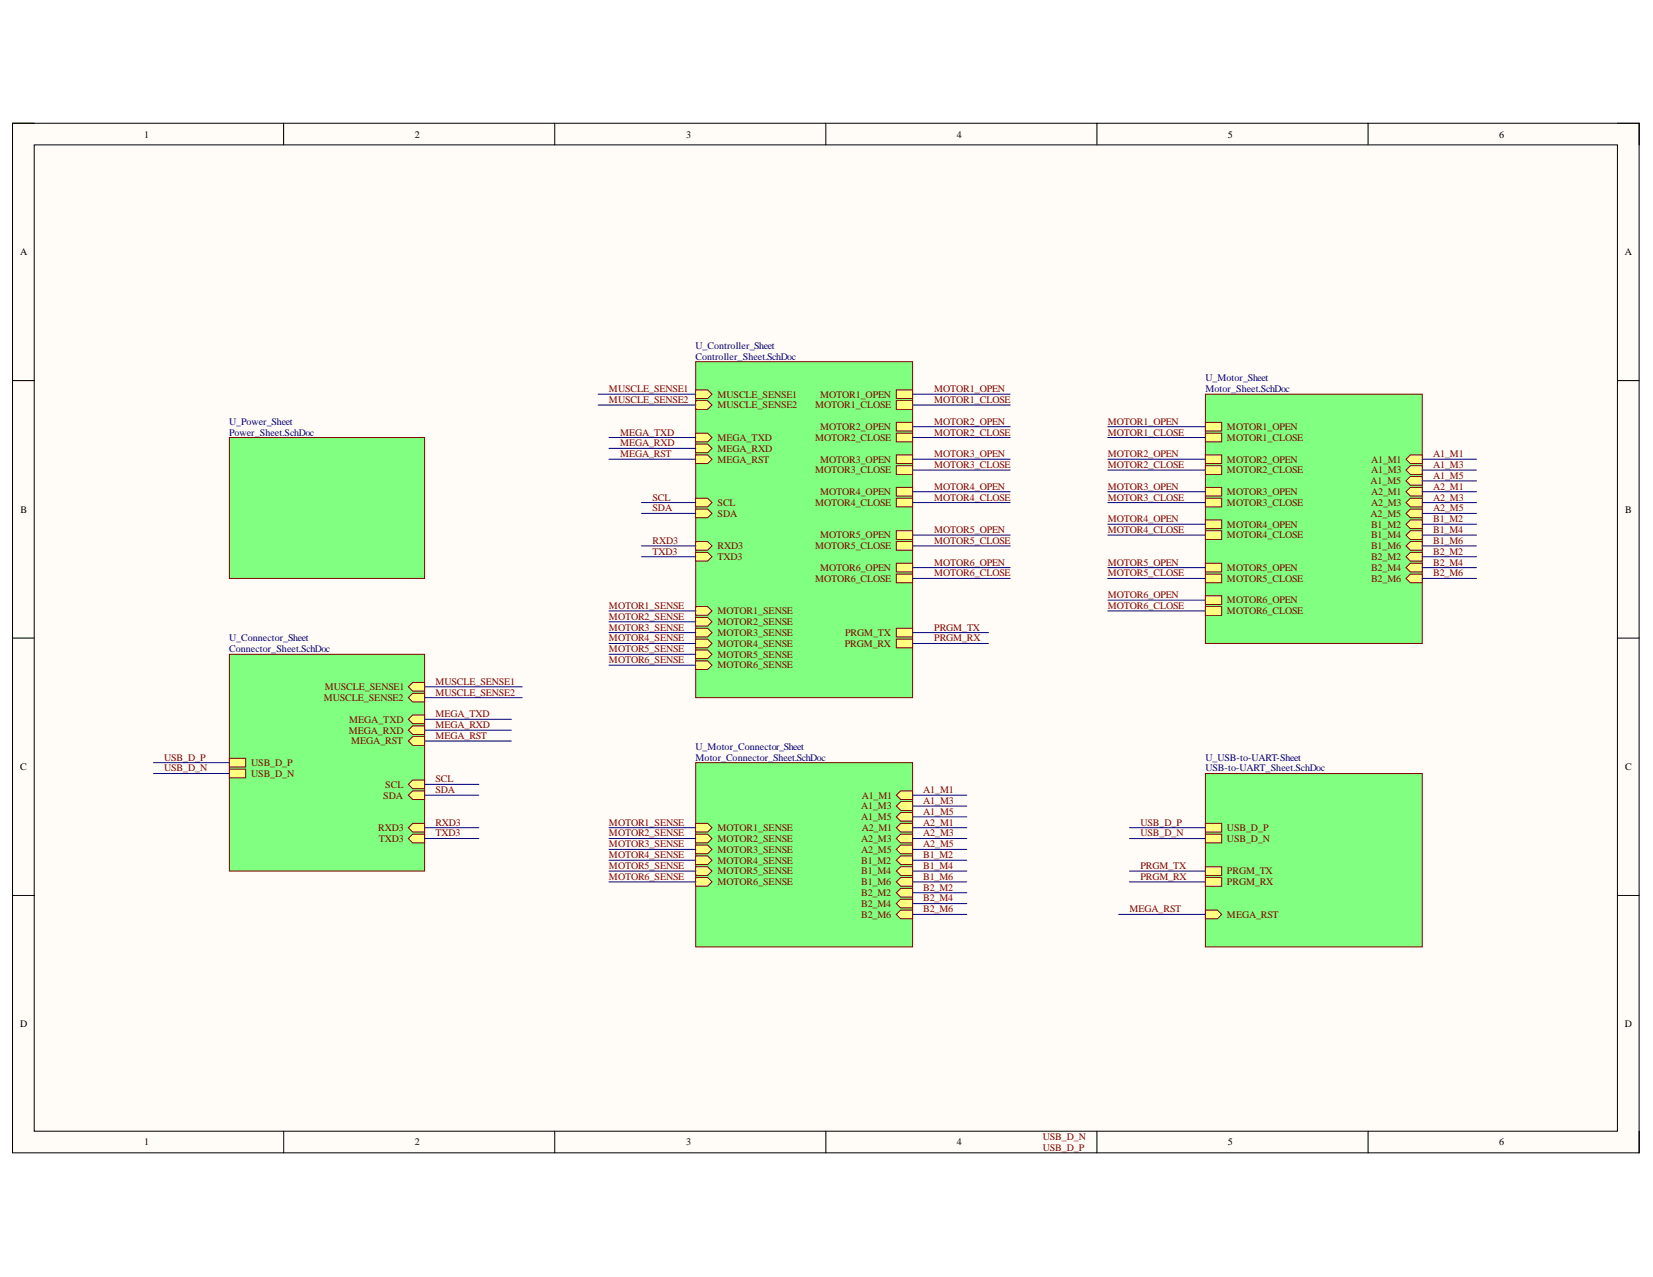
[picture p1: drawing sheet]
<svg xmlns="http://www.w3.org/2000/svg" width="279mm" height="216mm" viewBox="0 0 279 216" stroke-linecap="round" stroke-linejoin="round" font-family="sans-serif">
<path d="M2.1 20.8h275v174.1h-275z" fill-rule="evenodd" fill="#fffcf8"/>
<path d="M2.1 20.8h275v174.1h-275z" fill="none" stroke="#000" stroke-width=".17"/>
<path d="M5.8 24.5h267.6v166.8h-267.6z" fill-rule="evenodd" fill="#fffcf8"/>
<g fill="none" stroke="#000" stroke-width=".17">
<path d="M2.1 20.8h3.7M5.8 24.5h267.6v166.8h-267.6zM47.9 20.8v3.7M93.8 20.8v3.7M139.6 20.8v3.7M185.4 20.8v3.7M231.2 20.8v3.7M273.4 20.8h3.7v3.7M2.1 64.4h3.7M273.4 64.4h3.7M2.1 107.9h3.7M273.4 107.9h3.7"/>
<path d="M2.1 151.4h3.7M273.4 151.4h3.7M47.9 191.3v3.6M93.8 191.3v3.6M139.6 191.3v3.6M185.4 191.3v3.6M231.2 191.3v3.6M277.1 191.3v3.6"/>
</g>
<path d="M38.8 74h33v23.8h-33z" fill-rule="evenodd" fill="#80ff80"/>
<path d="M38.8 74h33v23.8h-33z" fill="none" stroke="#800000" stroke-width=".17"/>
<path d="M38.8 110.6h33v36.7h-33z" fill-rule="evenodd" fill="#80ff80"/>
<path d="M38.8 110.6h33v36.7h-33z" fill="none" stroke="#800000" stroke-width=".17"/>
<path d="M69 116.1l.8-.7h2v1.5h-2z" fill-rule="evenodd" fill="#ffff80"/>
<path d="M69 116.1l.8-.7h2v1.5h-2z" fill="none" stroke="#800000" stroke-width=".17"/>
<path d="M69 132.6l.8-.7h2v1.4h-2z" fill-rule="evenodd" fill="#ffff80"/>
<path d="M69 132.6l.8-.7h2v1.4h-2z" fill="none" stroke="#800000" stroke-width=".17"/>
<path d="M69 134.4l.8-.7h2v1.5h-2z" fill-rule="evenodd" fill="#ffff80"/>
<path d="M69 134.4l.8-.7h2v1.5h-2z" fill="none" stroke="#800000" stroke-width=".17"/>
<path d="M69 118l.8-.8h2v1.5h-2z" fill-rule="evenodd" fill="#ffff80"/>
<path d="M69 118l.8-.8h2v1.5h-2z" fill="none" stroke="#800000" stroke-width=".17"/>
<path d="M69 139.9l.8-.7h2v1.5h-2z" fill-rule="evenodd" fill="#ffff80"/>
<path d="M69 139.9l.8-.7h2v1.5h-2z" fill="none" stroke="#800000" stroke-width=".17"/>
<path d="M69 141.8l.8-.8h2v1.5h-2z" fill-rule="evenodd" fill="#ffff80"/>
<path d="M69 141.8l.8-.8h2v1.5h-2z" fill="none" stroke="#800000" stroke-width=".17"/>
<path d="M69 121.6l.8-.7h2v1.4h-2z" fill-rule="evenodd" fill="#ffff80"/>
<path d="M69 121.6l.8-.7h2v1.4h-2z" fill="none" stroke="#800000" stroke-width=".17"/>
<path d="M69 123.4l.8-.7h2v1.5h-2z" fill-rule="evenodd" fill="#ffff80"/>
<path d="M69 123.4l.8-.7h2v1.5h-2z" fill="none" stroke="#800000" stroke-width=".17"/>
<path d="M69 125.3l.8-.8h2v1.5h-2z" fill-rule="evenodd" fill="#ffff80"/>
<path d="M69 125.3l.8-.8h2v1.5h-2z" fill="none" stroke="#800000" stroke-width=".17"/>
<path d="M38.8 128.2h2.7v1.5h-2.7z" fill-rule="evenodd" fill="#ffff80"/>
<path d="M38.8 128.2h2.7v1.5h-2.7z" fill="none" stroke="#800000" stroke-width=".17"/>
<path d="M38.8 130h2.7v1.5h-2.7z" fill-rule="evenodd" fill="#ffff80"/>
<path d="M38.8 130h2.7v1.5h-2.7z" fill="none" stroke="#800000" stroke-width=".17"/>
<path d="M117.6 128.9h36.6v31.2h-36.6z" fill-rule="evenodd" fill="#80ff80"/>
<path d="M117.6 128.9h36.6v31.2h-36.6z" fill="none" stroke="#800000" stroke-width=".17"/>
<path d="M117.6 139.2h2l.7 .7-.7 .8h-2z" fill-rule="evenodd" fill="#ffff80"/>
<path d="M117.6 139.2h2l.7 .7-.7 .8h-2z" fill="none" stroke="#800000" stroke-width=".17"/>
<path d="M117.6 141h2l.7 .8-.7 .7h-2z" fill-rule="evenodd" fill="#ffff80"/>
<path d="M117.6 141h2l.7 .8-.7 .7h-2z" fill="none" stroke="#800000" stroke-width=".17"/>
<path d="M117.6 142.9h2l.7 .7-.7 .7h-2z" fill-rule="evenodd" fill="#ffff80"/>
<path d="M117.6 142.9h2l.7 .7-.7 .7h-2z" fill="none" stroke="#800000" stroke-width=".17"/>
<path d="M117.6 144.7h2l.7 .7-.7 .8h-2z" fill-rule="evenodd" fill="#ffff80"/>
<path d="M117.6 144.7h2l.7 .7-.7 .8h-2z" fill="none" stroke="#800000" stroke-width=".17"/>
<path d="M117.6 146.5h2l.7 .8-.7 .7h-2z" fill-rule="evenodd" fill="#ffff80"/>
<path d="M117.6 146.5h2l.7 .8-.7 .7h-2z" fill="none" stroke="#800000" stroke-width=".17"/>
<path d="M117.6 148.4h2l.7 .7-.7 .7h-2z" fill-rule="evenodd" fill="#ffff80"/>
<path d="M117.6 148.4h2l.7 .7-.7 .7h-2z" fill="none" stroke="#800000" stroke-width=".17"/>
<path d="M151.5 149.1l.7-.7h2v1.4h-2z" fill-rule="evenodd" fill="#ffff80"/>
<path d="M151.5 149.1l.7-.7h2v1.4h-2z" fill="none" stroke="#800000" stroke-width=".17"/>
<path d="M151.5 154.6l.7-.7h2v1.4h-2z" fill-rule="evenodd" fill="#ffff80"/>
<path d="M151.5 154.6l.7-.7h2v1.4h-2z" fill="none" stroke="#800000" stroke-width=".17"/>
<path d="M151.5 138.1l.7-.7h2v1.4h-2z" fill-rule="evenodd" fill="#ffff80"/>
<path d="M151.5 138.1l.7-.7h2v1.4h-2z" fill="none" stroke="#800000" stroke-width=".17"/>
<path d="M151.5 143.6l.7-.7h2v1.4h-2z" fill-rule="evenodd" fill="#ffff80"/>
<path d="M151.5 143.6l.7-.7h2v1.4h-2z" fill="none" stroke="#800000" stroke-width=".17"/>
<path d="M151.5 147.3l.7-.8h2v1.5h-2z" fill-rule="evenodd" fill="#ffff80"/>
<path d="M151.5 147.3l.7-.8h2v1.5h-2z" fill="none" stroke="#800000" stroke-width=".17"/>
<path d="M151.5 152.8l.7-.8h2v1.5h-2z" fill-rule="evenodd" fill="#ffff80"/>
<path d="M151.5 152.8l.7-.8h2v1.5h-2z" fill="none" stroke="#800000" stroke-width=".17"/>
<path d="M151.5 141.8l.7-.8h2v1.5h-2z" fill-rule="evenodd" fill="#ffff80"/>
<path d="M151.5 141.8l.7-.8h2v1.5h-2z" fill="none" stroke="#800000" stroke-width=".17"/>
<path d="M151.5 136.3l.7-.8h2v1.5h-2z" fill-rule="evenodd" fill="#ffff80"/>
<path d="M151.5 136.3l.7-.8h2v1.5h-2z" fill="none" stroke="#800000" stroke-width=".17"/>
<path d="M151.5 150.9l.7-.7h2v1.5h-2z" fill-rule="evenodd" fill="#ffff80"/>
<path d="M151.5 150.9l.7-.7h2v1.5h-2z" fill="none" stroke="#800000" stroke-width=".17"/>
<path d="M151.5 145.4l.7-.7h2v1.5h-2z" fill-rule="evenodd" fill="#ffff80"/>
<path d="M151.5 145.4l.7-.7h2v1.5h-2z" fill="none" stroke="#800000" stroke-width=".17"/>
<path d="M151.5 139.9l.7-.7h2v1.5h-2z" fill-rule="evenodd" fill="#ffff80"/>
<path d="M151.5 139.9l.7-.7h2v1.5h-2z" fill="none" stroke="#800000" stroke-width=".17"/>
<path d="M151.5 134.4l.7-.7h2v1.5h-2z" fill-rule="evenodd" fill="#ffff80"/>
<path d="M151.5 134.4l.7-.7h2v1.5h-2z" fill="none" stroke="#800000" stroke-width=".17"/>
<path d="M117.6 61.1h36.6v56.9h-36.6z" fill-rule="evenodd" fill="#80ff80"/>
<path d="M117.6 61.1h36.6v56.9h-36.6z" fill="none" stroke="#800000" stroke-width=".17"/>
<path d="M117.6 102.6h2l.7 .7-.7 .7h-2z" fill-rule="evenodd" fill="#ffff80"/>
<path d="M117.6 102.6h2l.7 .7-.7 .7h-2z" fill="none" stroke="#800000" stroke-width=".17"/>
<path d="M117.6 104.4h2l.7 .7-.7 .8h-2z" fill-rule="evenodd" fill="#ffff80"/>
<path d="M117.6 104.4h2l.7 .7-.7 .8h-2z" fill="none" stroke="#800000" stroke-width=".17"/>
<path d="M117.6 106.2h2l.7 .8-.7 .7h-2z" fill-rule="evenodd" fill="#ffff80"/>
<path d="M117.6 106.2h2l.7 .8-.7 .7h-2z" fill="none" stroke="#800000" stroke-width=".17"/>
<path d="M117.6 108.1h2l.7 .7-.7 .7h-2z" fill-rule="evenodd" fill="#ffff80"/>
<path d="M117.6 108.1h2l.7 .7-.7 .7h-2z" fill="none" stroke="#800000" stroke-width=".17"/>
<path d="M117.6 109.9h2l.7 .7-.7 .8h-2z" fill-rule="evenodd" fill="#ffff80"/>
<path d="M117.6 109.9h2l.7 .7-.7 .8h-2z" fill="none" stroke="#800000" stroke-width=".17"/>
<path d="M117.6 111.7h2l.7 .8-.7 .7h-2z" fill-rule="evenodd" fill="#ffff80"/>
<path d="M117.6 111.7h2l.7 .8-.7 .7h-2z" fill="none" stroke="#800000" stroke-width=".17"/>
<path d="M151.5 89.7h2.7v1.5h-2.7z" fill-rule="evenodd" fill="#ffff80"/>
<path d="M151.5 89.7h2.7v1.5h-2.7z" fill="none" stroke="#800000" stroke-width=".17"/>
<path d="M151.5 91.6h2.7v1.4h-2.7z" fill-rule="evenodd" fill="#ffff80"/>
<path d="M151.5 91.6h2.7v1.4h-2.7z" fill="none" stroke="#800000" stroke-width=".17"/>
<path d="M151.5 95.2h2.7v1.5h-2.7z" fill-rule="evenodd" fill="#ffff80"/>
<path d="M151.5 95.2h2.7v1.5h-2.7z" fill="none" stroke="#800000" stroke-width=".17"/>
<path d="M151.5 97.1h2.7v1.4h-2.7z" fill-rule="evenodd" fill="#ffff80"/>
<path d="M151.5 97.1h2.7v1.4h-2.7z" fill="none" stroke="#800000" stroke-width=".17"/>
<path d="M151.5 65.9h2.7v1.5h-2.7z" fill-rule="evenodd" fill="#ffff80"/>
<path d="M151.5 65.9h2.7v1.5h-2.7z" fill="none" stroke="#800000" stroke-width=".17"/>
<path d="M151.5 67.7h2.7v1.5h-2.7z" fill-rule="evenodd" fill="#ffff80"/>
<path d="M151.5 67.7h2.7v1.5h-2.7z" fill="none" stroke="#800000" stroke-width=".17"/>
<path d="M151.5 71.4h2.7v1.5h-2.7z" fill-rule="evenodd" fill="#ffff80"/>
<path d="M151.5 71.4h2.7v1.5h-2.7z" fill="none" stroke="#800000" stroke-width=".17"/>
<path d="M151.5 73.2h2.7v1.5h-2.7z" fill-rule="evenodd" fill="#ffff80"/>
<path d="M151.5 73.2h2.7v1.5h-2.7z" fill="none" stroke="#800000" stroke-width=".17"/>
<path d="M151.5 76.9h2.7v1.5h-2.7z" fill-rule="evenodd" fill="#ffff80"/>
<path d="M151.5 76.9h2.7v1.5h-2.7z" fill="none" stroke="#800000" stroke-width=".17"/>
<path d="M151.5 78.7h2.7v1.5h-2.7z" fill-rule="evenodd" fill="#ffff80"/>
<path d="M151.5 78.7h2.7v1.5h-2.7z" fill="none" stroke="#800000" stroke-width=".17"/>
<path d="M151.5 82.4h2.7v1.5h-2.7z" fill-rule="evenodd" fill="#ffff80"/>
<path d="M151.5 82.4h2.7v1.5h-2.7z" fill="none" stroke="#800000" stroke-width=".17"/>
<path d="M151.5 84.2h2.7v1.5h-2.7z" fill-rule="evenodd" fill="#ffff80"/>
<path d="M151.5 84.2h2.7v1.5h-2.7z" fill="none" stroke="#800000" stroke-width=".17"/>
<path d="M117.6 84.2h2l.7 .8-.7 .7h-2z" fill-rule="evenodd" fill="#ffff80"/>
<path d="M117.6 84.2h2l.7 .8-.7 .7h-2z" fill="none" stroke="#800000" stroke-width=".17"/>
<path d="M117.6 86.1h2l.7 .7-.7 .7h-2z" fill-rule="evenodd" fill="#ffff80"/>
<path d="M117.6 86.1h2l.7 .7-.7 .7h-2z" fill="none" stroke="#800000" stroke-width=".17"/>
<path d="M117.6 91.6h2l.7 .7-.7 .7h-2z" fill-rule="evenodd" fill="#ffff80"/>
<path d="M117.6 91.6h2l.7 .7-.7 .7h-2z" fill="none" stroke="#800000" stroke-width=".17"/>
<path d="M117.6 93.4h2l.7 .7-.7 .8h-2z" fill-rule="evenodd" fill="#ffff80"/>
<path d="M117.6 93.4h2l.7 .7-.7 .8h-2z" fill="none" stroke="#800000" stroke-width=".17"/>
<path d="M117.6 73.2h2l.7 .8-.7 .7h-2z" fill-rule="evenodd" fill="#ffff80"/>
<path d="M117.6 73.2h2l.7 .8-.7 .7h-2z" fill="none" stroke="#800000" stroke-width=".17"/>
<path d="M117.6 75.1h2l.7 .7-.7 .7h-2z" fill-rule="evenodd" fill="#ffff80"/>
<path d="M117.6 75.1h2l.7 .7-.7 .7h-2z" fill="none" stroke="#800000" stroke-width=".17"/>
<path d="M117.6 76.9h2l.7 .7-.7 .8h-2z" fill-rule="evenodd" fill="#ffff80"/>
<path d="M117.6 76.9h2l.7 .7-.7 .8h-2z" fill="none" stroke="#800000" stroke-width=".17"/>
<path d="M117.6 65.9h2l.7 .7-.7 .8h-2z" fill-rule="evenodd" fill="#ffff80"/>
<path d="M117.6 65.9h2l.7 .7-.7 .8h-2z" fill="none" stroke="#800000" stroke-width=".17"/>
<path d="M117.6 67.7h2l.7 .8-.7 .7h-2z" fill-rule="evenodd" fill="#ffff80"/>
<path d="M117.6 67.7h2l.7 .8-.7 .7h-2z" fill="none" stroke="#800000" stroke-width=".17"/>
<path d="M151.5 108.1h2.7v1.4h-2.7z" fill-rule="evenodd" fill="#ffff80"/>
<path d="M151.5 108.1h2.7v1.4h-2.7z" fill="none" stroke="#800000" stroke-width=".17"/>
<path d="M151.5 106.2h2.7v1.5h-2.7z" fill-rule="evenodd" fill="#ffff80"/>
<path d="M151.5 106.2h2.7v1.5h-2.7z" fill="none" stroke="#800000" stroke-width=".17"/>
<path d="M203.7 66.6h36.7v42.2h-36.7z" fill-rule="evenodd" fill="#80ff80"/>
<path d="M203.7 66.6h36.7v42.2h-36.7z" fill="none" stroke="#800000" stroke-width=".17"/>
<path d="M237.7 97.8l.7-.7h2v1.4h-2z" fill-rule="evenodd" fill="#ffff80"/>
<path d="M237.7 97.8l.7-.7h2v1.4h-2z" fill="none" stroke="#800000" stroke-width=".17"/>
<path d="M237.7 92.3l.7-.7h2v1.4h-2z" fill-rule="evenodd" fill="#ffff80"/>
<path d="M237.7 92.3l.7-.7h2v1.4h-2z" fill="none" stroke="#800000" stroke-width=".17"/>
<path d="M237.7 86.8l.7-.7h2v1.4h-2z" fill-rule="evenodd" fill="#ffff80"/>
<path d="M237.7 86.8l.7-.7h2v1.4h-2z" fill="none" stroke="#800000" stroke-width=".17"/>
<path d="M238.4 80.6h2v1.4h-2l-.7-.7z" fill-rule="evenodd" fill="#ffff80"/>
<path d="M238.4 80.6h2v1.4h-2l-.7-.7z" fill="none" stroke="#800000" stroke-width=".17"/>
<path d="M238.4 95.2h2v1.5h-2l-.7-.7z" fill-rule="evenodd" fill="#ffff80"/>
<path d="M238.4 95.2h2v1.5h-2l-.7-.7z" fill="none" stroke="#800000" stroke-width=".17"/>
<path d="M238.4 89.7h2v1.5h-2l-.7-.7z" fill-rule="evenodd" fill="#ffff80"/>
<path d="M238.4 89.7h2v1.5h-2l-.7-.7z" fill="none" stroke="#800000" stroke-width=".17"/>
<path d="M238.4 84.2h2v1.5h-2l-.7-.7z" fill-rule="evenodd" fill="#ffff80"/>
<path d="M238.4 84.2h2v1.5h-2l-.7-.7z" fill="none" stroke="#800000" stroke-width=".17"/>
<path d="M237.7 79.5l.7-.8h2v1.5h-2z" fill-rule="evenodd" fill="#ffff80"/>
<path d="M237.7 79.5l.7-.8h2v1.5h-2z" fill="none" stroke="#800000" stroke-width=".17"/>
<path d="M237.7 94.1l.7-.7h2v1.5h-2z" fill-rule="evenodd" fill="#ffff80"/>
<path d="M237.7 94.1l.7-.7h2v1.5h-2z" fill="none" stroke="#800000" stroke-width=".17"/>
<path d="M237.7 88.6l.7-.7h2v1.5h-2z" fill-rule="evenodd" fill="#ffff80"/>
<path d="M237.7 88.6l.7-.7h2v1.5h-2z" fill="none" stroke="#800000" stroke-width=".17"/>
<path d="M237.7 83.1l.7-.7h2v1.5h-2z" fill-rule="evenodd" fill="#ffff80"/>
<path d="M237.7 83.1l.7-.7h2v1.5h-2z" fill="none" stroke="#800000" stroke-width=".17"/>
<path d="M237.7 77.6l.7-.7h2v1.5h-2z" fill-rule="evenodd" fill="#ffff80"/>
<path d="M237.7 77.6l.7-.7h2v1.5h-2z" fill="none" stroke="#800000" stroke-width=".17"/>
<path d="M203.7 102.6h2.8v1.4h-2.8z" fill-rule="evenodd" fill="#ffff80"/>
<path d="M203.7 102.6h2.8v1.4h-2.8z" fill="none" stroke="#800000" stroke-width=".17"/>
<path d="M203.7 78.7h2.8v1.5h-2.8z" fill-rule="evenodd" fill="#ffff80"/>
<path d="M203.7 78.7h2.8v1.5h-2.8z" fill="none" stroke="#800000" stroke-width=".17"/>
<path d="M203.7 76.9h2.8v1.5h-2.8z" fill-rule="evenodd" fill="#ffff80"/>
<path d="M203.7 76.9h2.8v1.5h-2.8z" fill="none" stroke="#800000" stroke-width=".17"/>
<path d="M203.7 87.9h2.8v1.5h-2.8z" fill-rule="evenodd" fill="#ffff80"/>
<path d="M203.7 87.9h2.8v1.5h-2.8z" fill="none" stroke="#800000" stroke-width=".17"/>
<path d="M203.7 97.1h2.8v1.4h-2.8z" fill-rule="evenodd" fill="#ffff80"/>
<path d="M203.7 97.1h2.8v1.4h-2.8z" fill="none" stroke="#800000" stroke-width=".17"/>
<path d="M203.7 82.4h2.8v1.5h-2.8z" fill-rule="evenodd" fill="#ffff80"/>
<path d="M203.7 82.4h2.8v1.5h-2.8z" fill="none" stroke="#800000" stroke-width=".17"/>
<path d="M203.7 71.4h2.8v1.5h-2.8z" fill-rule="evenodd" fill="#ffff80"/>
<path d="M203.7 71.4h2.8v1.5h-2.8z" fill="none" stroke="#800000" stroke-width=".17"/>
<path d="M203.7 89.7h2.8v1.5h-2.8z" fill-rule="evenodd" fill="#ffff80"/>
<path d="M203.7 89.7h2.8v1.5h-2.8z" fill="none" stroke="#800000" stroke-width=".17"/>
<path d="M203.7 84.2h2.8v1.5h-2.8z" fill-rule="evenodd" fill="#ffff80"/>
<path d="M203.7 84.2h2.8v1.5h-2.8z" fill="none" stroke="#800000" stroke-width=".17"/>
<path d="M203.7 100.7h2.8v1.5h-2.8z" fill-rule="evenodd" fill="#ffff80"/>
<path d="M203.7 100.7h2.8v1.5h-2.8z" fill="none" stroke="#800000" stroke-width=".17"/>
<path d="M203.7 73.2h2.8v1.5h-2.8z" fill-rule="evenodd" fill="#ffff80"/>
<path d="M203.7 73.2h2.8v1.5h-2.8z" fill="none" stroke="#800000" stroke-width=".17"/>
<path d="M203.7 95.2h2.8v1.5h-2.8z" fill-rule="evenodd" fill="#ffff80"/>
<path d="M203.7 95.2h2.8v1.5h-2.8z" fill="none" stroke="#800000" stroke-width=".17"/>
<path d="M203.7 130.8h36.7v29.3h-36.7z" fill-rule="evenodd" fill="#80ff80"/>
<path d="M203.7 130.8h36.7v29.3h-36.7z" fill="none" stroke="#800000" stroke-width=".17"/>
<path d="M203.7 139.2h2.8v1.5h-2.8z" fill-rule="evenodd" fill="#ffff80"/>
<path d="M203.7 139.2h2.8v1.5h-2.8z" fill="none" stroke="#800000" stroke-width=".17"/>
<path d="M203.7 141h2.8v1.5h-2.8z" fill-rule="evenodd" fill="#ffff80"/>
<path d="M203.7 141h2.8v1.5h-2.8z" fill="none" stroke="#800000" stroke-width=".17"/>
<path d="M203.7 148.4h2.8v1.4h-2.8z" fill-rule="evenodd" fill="#ffff80"/>
<path d="M203.7 148.4h2.8v1.4h-2.8z" fill="none" stroke="#800000" stroke-width=".17"/>
<path d="M203.7 146.5h2.8v1.5h-2.8z" fill-rule="evenodd" fill="#ffff80"/>
<path d="M203.7 146.5h2.8v1.5h-2.8z" fill="none" stroke="#800000" stroke-width=".17"/>
<path d="M203.7 153.9h2.1l.7 .7-.7 .7h-2.1z" fill-rule="evenodd" fill="#ffff80"/>
<path d="M203.7 153.9h2.1l.7 .7-.7 .7h-2.1z" fill="none" stroke="#800000" stroke-width=".17"/>
<g fill="none" stroke="#000080" stroke-width=".17">
<path d="M101.1 66.6h16.5M101.1 68.5h16.5M102.9 74h14.7M102.9 77.6h14.7M102.9 75.8h14.7M154.2 66.6h16.5M154.2 68.5h16.5M154.2 72.1h16.5M154.2 74h16.5M154.2 77.6h16.5M154.2 79.5h16.5M187.2 72.1h16.5"/>
<path d="M187.2 74h16.5M187.2 77.6h16.5M187.2 79.5h16.5M240.4 77.6h9.2M240.4 79.5h9.2M108.4 85h9.2M108.4 92.3h9.2M108.4 86.8h9.2M108.4 94.1h9.2M154.2 83.1h16.5M154.2 85h16.5M154.2 90.5h16.5"/>
<path d="M154.2 92.3h16.5M154.2 96h16.5M154.2 97.8h16.5M187.2 83.1h16.5M187.2 85h16.5M187.2 90.5h16.5M187.2 96h16.5M187.2 97.8h16.5M187.2 88.6h16.5M240.4 83.1h9.2M240.4 85h9.2M240.4 90.5h9.2"/>
<path d="M240.4 92.3h9.2M240.4 96h9.2M240.4 97.8h9.2M240.4 88.6h9.2M240.4 86.8h9.2M240.4 94.1h9.2M240.4 81.3h9.2M71.8 116.1h16.5M71.8 118h16.5M102.9 103.3h14.7M102.9 105.1h14.7M102.9 107h14.7"/>
<path d="M102.9 108.8h14.7M102.9 110.6h14.7M102.9 112.5h14.7M154.2 107h12.9M154.2 108.8h12.9M187.2 103.3h16.5M187.2 101.5h16.5M25.9 128.9h12.9M25.9 130.8h12.9M71.8 139.9h9.1M71.8 132.6h9.1M71.8 134.4h9.1"/>
<path d="M71.8 121.6h14.6M71.8 123.4h14.6M71.8 125.3h14.6M102.9 139.9h14.7M154.2 139.9h9.2M154.2 134.4h9.2M154.2 136.3h9.2M154.2 138.1h9.2M190.9 139.9h12.8M71.8 141.8h9.1M102.9 141.8h14.7M102.9 143.6h14.7"/>
<path d="M102.9 145.4h14.7M102.9 147.3h14.7M102.9 149.1h14.7M154.2 141.8h9.2M154.2 143.6h9.2M154.2 145.4h9.2M154.2 147.3h9.2M154.2 149.1h9.2M154.2 150.9h9.2M154.2 152.8h9.2M154.2 154.6h9.2M189.1 154.6h14.6"/>
<path d="M190.9 141.8h12.8M190.9 147.3h12.8M190.9 149.1h12.8"/>
</g>
<g font-size="1.7">
<text x="24.4" y="23.3">1</text>
<text x="70.1" y="23.3">2</text>
<text x="116" y="23.3">3</text>
<text x="161.7" y="23.3">4</text>
<text x="207.6" y="23.3">5</text>
<text x="253.4" y="23.3">6</text>
<text x="3.4" y="43.1">A</text>
<text x="274.6" y="43.1">A</text>
<text x="3.5" y="86.7">B</text>
<text x="274.7" y="86.7">B</text>
<text x="3.4" y="130.2">C</text>
<text x="274.7" y="130.2">C</text>
<text x="3.4" y="173.7">D</text>
<text x="274.6" y="173.7">D</text>
<text x="24.4" y="193.6">1</text>
<text x="70.1" y="193.6">2</text>
<text x="116" y="193.6">3</text>
<text x="161.7" y="193.6">4</text>
<text x="207.6" y="193.6">5</text>
<text x="253.4" y="193.6">6</text>
</g>
<g font-size="1.7" fill="#000080">
<text x="117.6" y="58.9">U_Controller_Sheet</text>
<text x="117.6" y="60.8">Controller_Sheet.SchDoc</text>
<text x="203.8" y="64.4">U_Motor_Sheet</text>
<text x="38.7" y="71.8">U_Power_Sheet</text>
<text x="203.8" y="66.3">Motor_Sheet.SchDoc</text>
<text x="38.7" y="73.7">Power_Sheet.SchDoc</text>
<text x="38.7" y="108.4">U_Connector_Sheet</text>
<text x="38.7" y="110.3">Connector_Sheet.SchDoc</text>
<text x="117.6" y="126.8">U_Motor_Connector_Sheet</text>
<text x="117.6" y="128.6">Motor_Connector_Sheet.SchDoc</text>
<text x="203.8" y="128.6">U_USB-to-UART-Sheet</text>
<text x="203.8" y="130.4">USB-to-UART_Sheet.SchDoc</text>
</g>
<g font-size="1.7" fill="#800000">
<text x="102.9" y="66.3">MUSCLE_SENSE1</text>
<text x="102.9" y="68.2">MUSCLE_SENSE2</text>
<text x="121.3" y="67.2">MUSCLE_SENSE1</text>
<text x="121.3" y="69">MUSCLE_SENSE2</text>
<text x="137.8" y="69">MOTOR1_CLOSE</text>
<text x="138.6" y="67.2">MOTOR1_OPEN</text>
<text x="157.9" y="66.3">MOTOR1_OPEN</text>
<text x="157.9" y="68.2">MOTOR1_CLOSE</text>
<text x="157.9" y="71.8">MOTOR2_OPEN</text>
<text x="187.3" y="71.8">MOTOR1_OPEN</text>
<text x="104.8" y="73.7">MEGA_TXD</text>
<text x="104.8" y="75.4">MEGA_RXD</text>
<text x="104.8" y="77.3">MEGA_RST</text>
<text x="121.3" y="74.5">MEGA_TXD</text>
<text x="121.3" y="76.4">MEGA_RXD</text>
<text x="137.8" y="74.5">MOTOR2_CLOSE</text>
<text x="138.6" y="72.7">MOTOR2_OPEN</text>
<text x="157.9" y="73.7">MOTOR2_CLOSE</text>
<text x="157.9" y="77.3">MOTOR3_OPEN</text>
<text x="187.3" y="73.7">MOTOR1_CLOSE</text>
<text x="187.3" y="77.3">MOTOR2_OPEN</text>
<text x="207.4" y="72.7">MOTOR1_OPEN</text>
<text x="207.4" y="74.5">MOTOR1_CLOSE</text>
<text x="242.2" y="77.3">A1_M1</text>
<text x="121.3" y="78.2">MEGA_RST</text>
<text x="137.8" y="80">MOTOR3_CLOSE</text>
<text x="138.6" y="78.2">MOTOR3_OPEN</text>
<text x="138.6" y="83.7">MOTOR4_OPEN</text>
<text x="157.9" y="79.2">MOTOR3_CLOSE</text>
<text x="157.9" y="82.8">MOTOR4_OPEN</text>
<text x="187.3" y="79.2">MOTOR2_CLOSE</text>
<text x="187.3" y="82.8">MOTOR3_OPEN</text>
<text x="207.4" y="80">MOTOR2_CLOSE</text>
<text x="207.4" y="78.2">MOTOR2_OPEN</text>
<text x="207.4" y="83.7">MOTOR3_OPEN</text>
<text x="231.7" y="81.9">A1_M5</text>
<text x="231.8" y="80">A1_M3</text>
<text x="231.8" y="83.7">A2_M1</text>
<text x="231.8" y="78.2">A1_M1</text>
<text x="242.2" y="80.9">A1_M5</text>
<text x="242.2" y="79.2">A1_M3</text>
<text x="242.2" y="82.8">A2_M1</text>
<text x="110.3" y="84.6">SCL</text>
<text x="110.3" y="86.4">SDA</text>
<text x="121.3" y="85.5">SCL</text>
<text x="121.3" y="87.4">SDA</text>
<text x="137.8" y="85.5">MOTOR4_CLOSE</text>
<text x="157.9" y="84.6">MOTOR4_CLOSE</text>
<text x="187.3" y="84.6">MOTOR3_CLOSE</text>
<text x="187.3" y="88.3">MOTOR4_OPEN</text>
<text x="207.4" y="89.2">MOTOR4_OPEN</text>
<text x="207.4" y="85.5">MOTOR3_CLOSE</text>
<text x="231.7" y="87.4">A2_M5</text>
<text x="231.8" y="85.5">A2_M3</text>
<text x="231.8" y="89.2">B1_M2</text>
<text x="242.2" y="86.4">A2_M5</text>
<text x="242.2" y="84.6">A2_M3</text>
<text x="242.2" y="88.3">B1_M2</text>
<text x="110.3" y="91.9">RXD3</text>
<text x="110.3" y="93.8">TXD3</text>
<text x="121.3" y="92.8">RXD3</text>
<text x="121.3" y="94.7">TXD3</text>
<text x="137.8" y="92.8">MOTOR5_CLOSE</text>
<text x="138.6" y="91">MOTOR5_OPEN</text>
<text x="157.9" y="90.1">MOTOR5_OPEN</text>
<text x="157.9" y="91.9">MOTOR5_CLOSE</text>
<text x="157.9" y="95.6">MOTOR6_OPEN</text>
<text x="187.3" y="90.1">MOTOR4_CLOSE</text>
<text x="187.3" y="95.6">MOTOR5_OPEN</text>
<text x="207.4" y="91">MOTOR4_CLOSE</text>
<text x="231.8" y="92.8">B1_M6</text>
<text x="231.8" y="91">B1_M4</text>
<text x="231.8" y="94.7">B2_M2</text>
<text x="242.2" y="91.9">B1_M6</text>
<text x="242.2" y="95.6">B2_M4</text>
<text x="242.2" y="90.1">B1_M4</text>
<text x="242.2" y="93.8">B2_M2</text>
<text x="137.8" y="98.3">MOTOR6_CLOSE</text>
<text x="138.6" y="96.5">MOTOR6_OPEN</text>
<text x="157.9" y="97.4">MOTOR6_CLOSE</text>
<text x="187.3" y="97.4">MOTOR5_CLOSE</text>
<text x="187.3" y="101.1">MOTOR6_OPEN</text>
<text x="207.4" y="98.3">MOTOR5_CLOSE</text>
<text x="207.4" y="102">MOTOR6_OPEN</text>
<text x="207.4" y="96.5">MOTOR5_OPEN</text>
<text x="231.8" y="98.3">B2_M6</text>
<text x="231.8" y="96.5">B2_M4</text>
<text x="242.2" y="97.4">B2_M6</text>
<text x="102.9" y="102.9">MOTOR1_SENSE</text>
<text x="102.9" y="104.8">MOTOR2_SENSE</text>
<text x="102.9" y="106.6">MOTOR3_SENSE</text>
<text x="121.3" y="103.8">MOTOR1_SENSE</text>
<text x="121.3" y="105.7">MOTOR2_SENSE</text>
<text x="121.3" y="107.5">MOTOR3_SENSE</text>
<text x="142.9" y="107.5">PRGM_TX</text>
<text x="157.9" y="106.6">PRGM_TX</text>
<text x="187.3" y="102.9">MOTOR6_CLOSE</text>
<text x="207.4" y="103.8">MOTOR6_CLOSE</text>
<text x="102.9" y="108.4">MOTOR4_SENSE</text>
<text x="102.9" y="110.3">MOTOR5_SENSE</text>
<text x="102.9" y="112.1">MOTOR6_SENSE</text>
<text x="121.3" y="109.3">MOTOR4_SENSE</text>
<text x="121.3" y="111.2">MOTOR5_SENSE</text>
<text x="121.3" y="113">MOTOR6_SENSE</text>
<text x="142.8" y="109.3">PRGM_RX</text>
<text x="157.9" y="108.4">PRGM_RX</text>
<text x="54.7" y="118.5">MUSCLE_SENSE2</text>
<text x="54.9" y="116.7">MUSCLE_SENSE1</text>
<text x="73.6" y="115.8">MUSCLE_SENSE1</text>
<text x="73.6" y="117.6">MUSCLE_SENSE2</text>
<text x="59" y="124.1">MEGA_RXD</text>
<text x="59" y="122.2">MEGA_TXD</text>
<text x="59.4" y="125.8">MEGA_RST</text>
<text x="73.6" y="121.3">MEGA_TXD</text>
<text x="73.6" y="123.1">MEGA_RXD</text>
<text x="73.6" y="124.9">MEGA_RST</text>
<text x="27.7" y="128.6">USB_D_P</text>
<text x="27.7" y="130.4">USB_D_N</text>
<text x="42.5" y="129.5">USB_D_P</text>
<text x="42.5" y="131.3">USB_D_N</text>
<text x="64.8" y="135">SDA</text>
<text x="65.1" y="133.2">SCL</text>
<text x="73.6" y="132.3">SCL</text>
<text x="73.6" y="134.1">SDA</text>
<text x="145.6" y="136.8">A1_M3</text>
<text x="145.6" y="135">A1_M1</text>
<text x="156.1" y="137.7">A1_M5</text>
<text x="156.1" y="135.9">A1_M3</text>
<text x="156.1" y="134.1">A1_M1</text>
<text x="63.9" y="140.5">RXD3</text>
<text x="64" y="142.3">TXD3</text>
<text x="73.6" y="139.6">RXD3</text>
<text x="73.6" y="141.4">TXD3</text>
<text x="102.9" y="139.6">MOTOR1_SENSE</text>
<text x="102.9" y="141.4">MOTOR2_SENSE</text>
<text x="102.9" y="143.2">MOTOR3_SENSE</text>
<text x="121.3" y="140.5">MOTOR1_SENSE</text>
<text x="121.3" y="142.3">MOTOR2_SENSE</text>
<text x="145.6" y="138.7">A1_M5</text>
<text x="145.6" y="142.3">A2_M3</text>
<text x="145.6" y="140.5">A2_M1</text>
<text x="156.1" y="143.2">A2_M5</text>
<text x="156.1" y="141.4">A2_M3</text>
<text x="156.1" y="139.6">A2_M1</text>
<text x="192.8" y="139.6">USB_D_P</text>
<text x="192.8" y="141.4">USB_D_N</text>
<text x="207.4" y="140.5">USB_D_P</text>
<text x="207.4" y="142.3">USB_D_N</text>
<text x="102.9" y="145.1">MOTOR4_SENSE</text>
<text x="102.9" y="146.9">MOTOR5_SENSE</text>
<text x="102.9" y="148.7">MOTOR6_SENSE</text>
<text x="121.3" y="144.2">MOTOR3_SENSE</text>
<text x="121.3" y="146">MOTOR4_SENSE</text>
<text x="121.3" y="147.8">MOTOR5_SENSE</text>
<text x="121.3" y="149.7">MOTOR6_SENSE</text>
<text x="145.6" y="149.7">B1_M6</text>
<text x="145.6" y="144.2">A2_M5</text>
<text x="145.6" y="147.8">B1_M4</text>
<text x="145.6" y="146">B1_M2</text>
<text x="156.1" y="148.7">B1_M6</text>
<text x="156.1" y="146.9">B1_M4</text>
<text x="156.1" y="145.1">B1_M2</text>
<text x="192.8" y="146.9">PRGM_TX</text>
<text x="192.8" y="148.7">PRGM_RX</text>
<text x="207.4" y="149.7">PRGM_RX</text>
<text x="207.4" y="147.8">PRGM_TX</text>
<text x="145.6" y="155.2">B2_M6</text>
<text x="145.6" y="153.3">B2_M4</text>
<text x="145.6" y="151.5">B2_M2</text>
<text x="156.1" y="154.2">B2_M6</text>
<text x="156.1" y="152.4">B2_M4</text>
<text x="156.1" y="150.6">B2_M2</text>
<text x="190.9" y="154.2">MEGA_RST</text>
<text x="207.4" y="155.2">MEGA_RST</text>
<text x="176.3" y="192.7">USB_D_N</text>
<text x="176.3" y="194.6">USB_D_P</text>
</g>
</svg>
